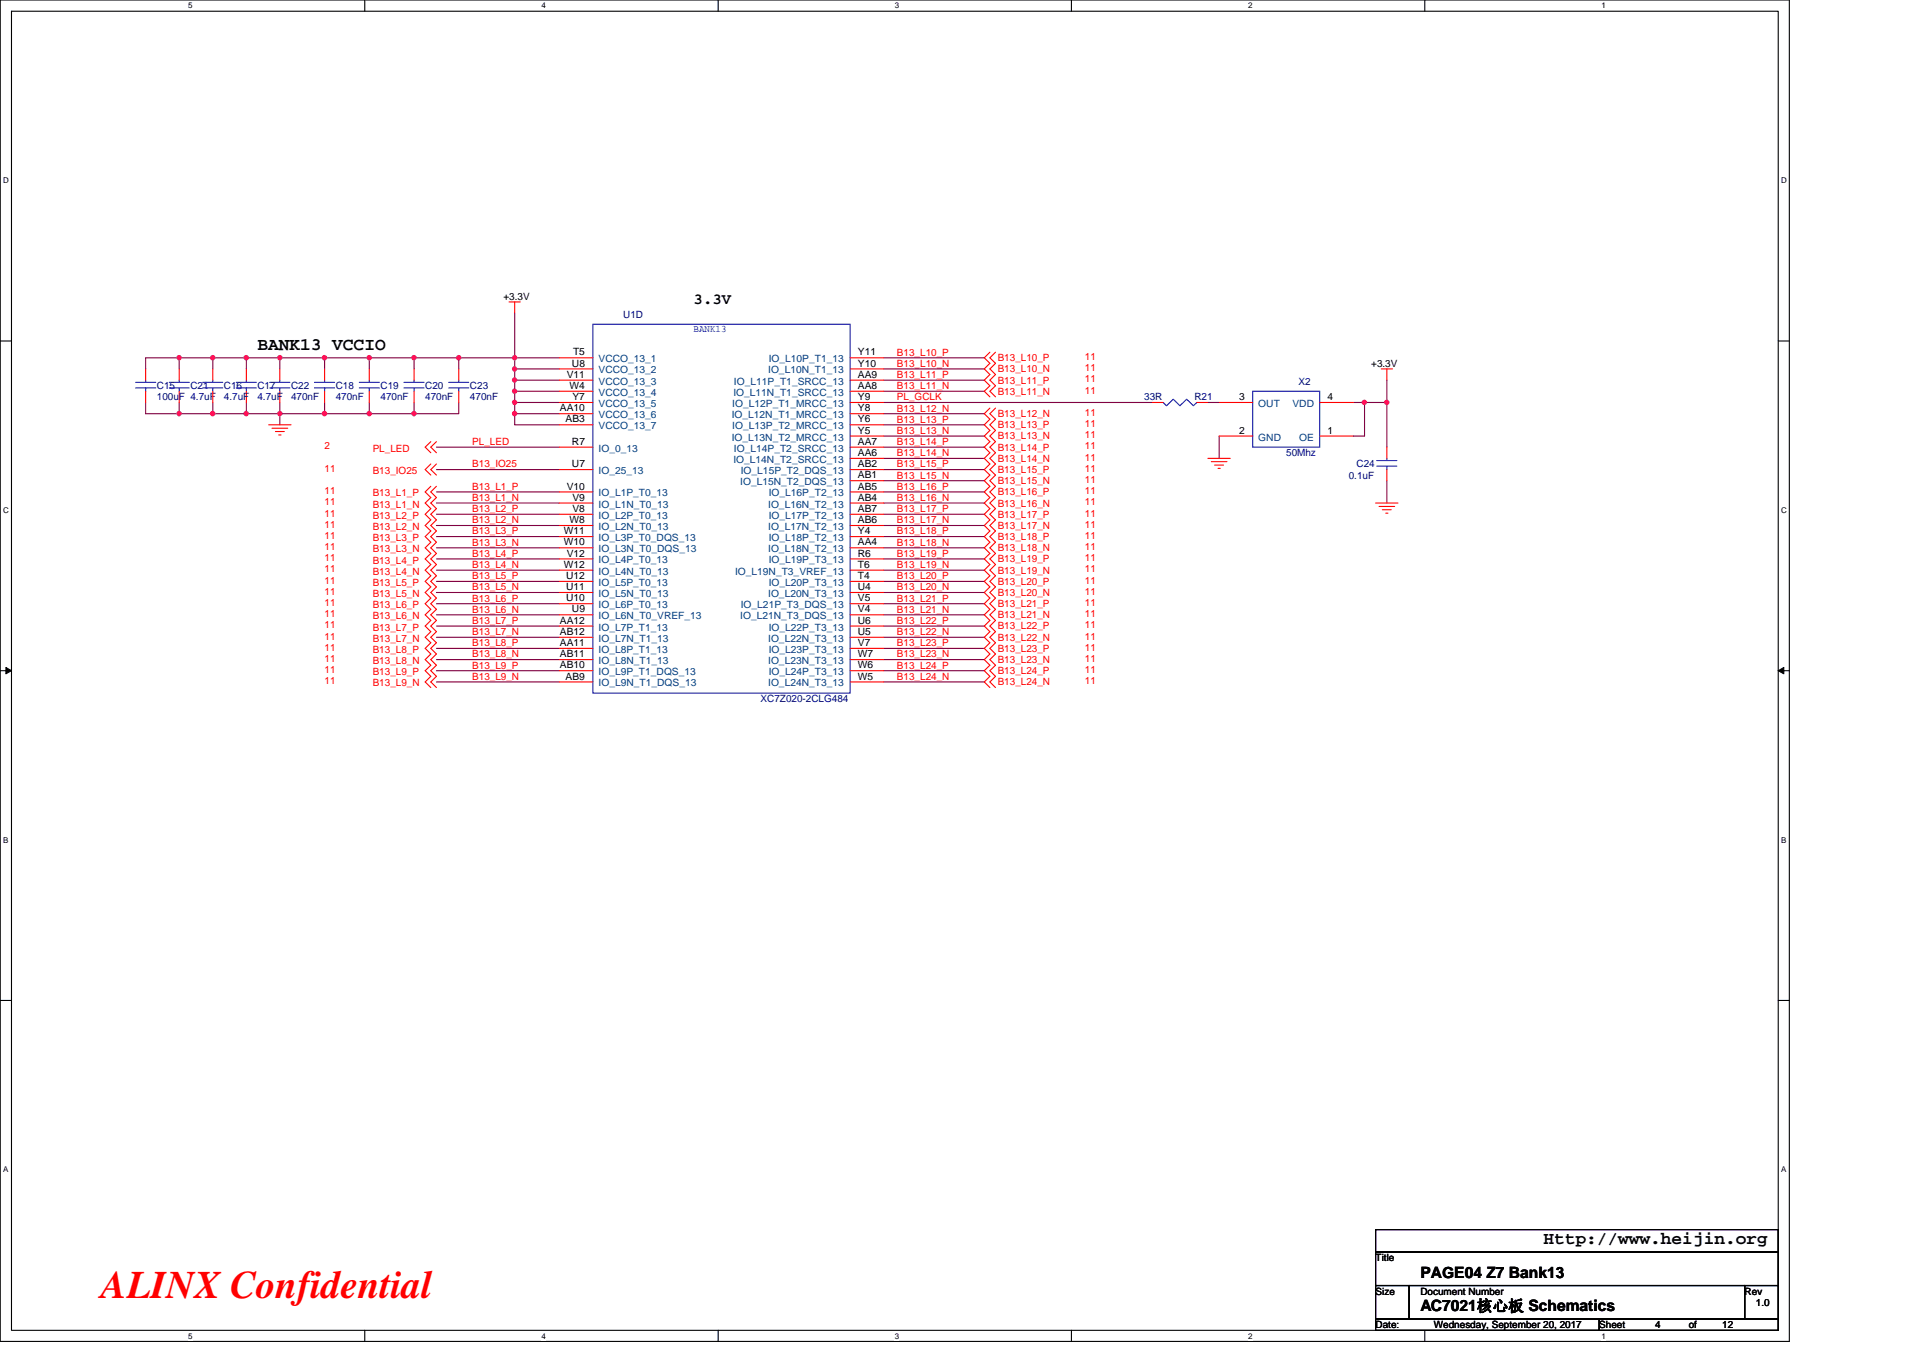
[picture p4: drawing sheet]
<svg xmlns="http://www.w3.org/2000/svg" width="297mm" height="210mm" viewBox="0 0 297 210" stroke-linecap="round" stroke-linejoin="round" font-family="sans-serif">
<path d="M0 0h276.4v207.3h-276.4zM1.8 1.7h272.9v203.8h-272.9z" fill="none" stroke="#000" stroke-width=".17"/>
<g fill="#fff">
<path d="M29.1 .2h.6v1.4h-.6z"/>
<path d="M29.1 205.7h.6v1.4h-.6z"/>
</g>
<path d="M56.3 0v1.7M56.3 205.5v1.8" fill="none" stroke="#000" stroke-width=".17"/>
<g fill="#fff">
<path d="M83.6 .2h.7v1.4h-.7z"/>
<path d="M83.6 205.7h.7v1.4h-.7z"/>
</g>
<path d="M110.9 0v1.7M110.9 205.5v1.8" fill="none" stroke="#000" stroke-width=".17"/>
<g fill="#fff">
<path d="M138.2 .2h.7v1.4h-.7z"/>
<path d="M138.2 205.7h.7v1.4h-.7z"/>
</g>
<path d="M165.5 0v1.7M165.5 205.5v1.8" fill="none" stroke="#000" stroke-width=".17"/>
<g fill="#fff">
<path d="M192.8 .2h.6v1.4h-.6z"/>
<path d="M192.8 205.7h.6v1.4h-.6z"/>
</g>
<path d="M220.1 0v1.7M220.1 205.5v1.8" fill="none" stroke="#000" stroke-width=".17"/>
<g fill="#fff">
<path d="M247.4 .2h.6v1.4h-.6z"/>
<path d="M247.4 205.7h.6v1.4h-.6z"/>
<path d="M.5 27.2h.8v1.4h-.8z"/>
<path d="M275.1 27.2h.9v1.4h-.9z"/>
<path d="M.5 78.1h.8v1.4h-.8z"/>
<path d="M275.1 78.1h.9v1.4h-.9z"/>
</g>
<path d="M0 52.7h1.8M274.7 52.7h1.7" fill="none" stroke="#000" stroke-width=".17"/>
<g fill="#fff">
<path d="M.5 129.1h.8v1.4h-.8z"/>
<path d="M275.1 129.1h.8v1.4h-.8z"/>
</g>
<path d="M0 103.6h1.8M274.7 103.6h1.7" fill="none" stroke="#000" stroke-width=".17"/>
<path d="M.9 103.1l.9 .5-.9 .5zM274.7 103.6l.8-.5v1z" fill="#000" stroke="#000" stroke-width=".15"/>
<g fill="#fff">
<path d="M.5 180h.8v1.4h-.8z"/>
<path d="M275.1 180h.8v1.4h-.8z"/>
</g>
<path d="M0 154.6h1.8M274.7 154.6h1.7M212.5 190h62.2v3.5h-62.2zM212.5 193.5h62.2v5.1h-62.2zM212.5 198.6h5.2v5.2h-5.2zM217.7 198.6h51.8v5.2h-51.8zM269.5 198.6h5.2v5.2h-5.2zM212.5 203.8h34.5v1.7h-34.5zM247 203.8h27.7v1.7h-27.7z" fill="none" stroke="#000" stroke-width=".17"/>
<g fill="none" stroke="#800040" stroke-width=".17">
<path d="M27.7 55.3h5.2v1.7M27.7 55.3v1.7M27.7 55.3h-5.2v1.7M32.9 55.3h5.2v1.7M38.1 55.3h5.1M43.2 55.3v1.7M43.2 55.3h6.9M50.1 55.3h6.9M50.1 55.3v1.7M57 55.3h7v1.7M57 55.3v1.7M64 55.3h6.9v1.7"/>
<path d="M70.9 55.3h8.6M79.5 57v1.7h6.9M79.5 57h6.9M79.5 55.3h6.9M79.5 58.7v1.8M79.5 55.3v1.7M79.5 48.4v6.9M136.5 55.3h15.5M136.5 57h15.5M136.5 58.7h15.5M214.2 58.7v3.5M22.5 62.2v1.7h5.2"/>
<path d="M27.7 62.2v1.7M32.9 62.2v1.7h-5.2M38.1 63.9h5.1M38.1 62.2v1.7h-5.2M43.2 63.9h6.9M43.2 63.9v1.7M43.2 62.2v1.7M50.1 63.9h6.9M50.1 62.2v1.7M57 62.2v1.7M64 62.2v1.7h-7M67.4 69.1h19"/>
<path d="M67.4 72.6h19M67.4 76h19M67.4 77.7h19M67.4 79.5h19M70.9 62.2v1.7h-6.9M79.5 63.9v1.7h6.9M79.5 62.2v1.7h6.9M79.5 62.2h6.9M79.5 60.5h6.9M79.5 60.5v1.7M136.5 62.2h41.4M136.5 60.5h15.5"/>
<path d="M136.5 63.9h15.5M136.5 65.6h15.5M136.5 67.4h15.5M136.5 69.1h15.5M136.5 70.8h15.5M136.5 72.6h15.5M136.5 74.3h15.5M136.5 76h15.5M136.5 77.7h15.5M136.5 79.5h15.5M186.6 62.2h1.7M188.3 67.4v3.4"/>
<path d="M209 62.2h1.8M210.8 62.2h3.4M210.8 62.2v5.2h-1.8M214.2 62.2v6.9M214.2 74.3v3.4M67.4 81.2h19M67.4 82.9h19M67.4 84.6h19M67.4 86.4h19M67.4 88.1h19M67.4 89.8h19M67.4 91.5h19"/>
<path d="M67.4 93.3h19M67.4 95h19M67.4 96.7h19M67.4 98.5h19M136.5 81.2h15.5M136.5 82.9h15.5M136.5 84.6h15.5M136.5 86.4h15.5M136.5 88.1h15.5M136.5 89.8h15.5M136.5 91.5h15.5M136.5 93.3h15.5"/>
<path d="M136.5 95h15.5M136.5 96.7h15.5M136.5 98.5h15.5M67.4 100.2h19M67.4 101.9h19M67.4 103.6h19M67.4 105.4h19M136.5 100.2h15.5M136.5 101.9h15.5M136.5 103.6h15.5M136.5 105.4h15.5"/>
</g>
<g fill="#f0f" stroke="#f0f" stroke-width=".17">
<circle cx="79.5" cy="63.9" r=".34"/>
<circle cx="79.5" cy="62.2" r=".33"/>
<circle cx="79.5" cy="60.4" r=".34"/>
<circle cx="79.5" cy="58.7" r=".34"/>
<circle cx="79.5" cy="57" r=".34"/>
<circle cx="79.5" cy="55.3" r=".34"/>
<circle cx="43.2" cy="63.9" r=".34"/>
<circle cx="70.8" cy="55.3" r=".34"/>
<circle cx="38" cy="63.9" r=".34"/>
<circle cx="50.1" cy="63.9" r=".34"/>
<circle cx="43.2" cy="55.3" r=".34"/>
<circle cx="38" cy="55.3" r=".34"/>
<circle cx="63.9" cy="55.3" r=".34"/>
<circle cx="57" cy="55.3" r=".34"/>
<circle cx="50.1" cy="55.3" r=".34"/>
<circle cx="57" cy="63.9" r=".34"/>
<circle cx="63.9" cy="63.9" r=".34"/>
<circle cx="32.8" cy="55.3" r=".34"/>
<circle cx="32.8" cy="63.9" r=".34"/>
<circle cx="27.7" cy="55.3" r=".34"/>
<circle cx="27.7" cy="63.9" r=".34"/>
<circle cx="210.8" cy="62.2" r=".33"/>
<circle cx="214.2" cy="62.2" r=".33"/>
</g>
<g fill="none" stroke="#f00" stroke-width=".17">
<path d="M22.5 57v1.7M27.7 57v1.7M32.9 57v1.7M38.1 57v1.7M43.2 57v1.7M50.1 57v1.7M57 57v1.7M64 57v1.7M70.9 57v1.7M78.6 46.7h1.8M79.5 46.7v1.7M86.4 55.3h5.2"/>
<path d="M86.4 57h5.2M86.4 58.7h5.2M131.3 55.3h5.2M131.3 57h5.2M131.3 58.7h5.2M152.9 54.4l-.9 .9 .9 .8-.9 .9 .9 .9-.9 .8 .9 .9-.9 .9 .9 .8M153.8 54.4l-.9 .9 .9 .8-.9 .9 .9 .9-.9 .8 .9 .9-.9 .9 .9 .8M213.4 57h1.7M214.2 57v1.7M22.5 60.5v1.7M27.7 60.5v1.7M32.9 60.5v1.7"/>
<path d="M38.1 60.5v1.7M41.5 65.6h3.5M42 66.2h2.4M42.5 66.7h1.4M43 67.2h.4M43.2 60.5v1.7M50.1 60.5v1.7M57 60.5v1.7M64 60.5v1.7M66.5 68.2l-.8 .9 .8 .9M66.5 71.7l-.8 .9 .8 .8M66.5 75.1l-.8 .9 .8 .9-.8 .8 .8 .9-.8 .9 .8 .8-.8 .9 .8 .8-.8 .9 .8 .9-.8 .8 .8 .9-.8 .9 .8 .8-.8 .9 .8 .9-.8 .8 .8 .9-.8 .8 .8 .9-.8 .9 .8 .8-.8 .9 .8 .9-.8 .8 .8 .9-.8 .9 .8 .8-.8 .9 .8 .8-.8 .9 .8 .9-.8 .8 .8 .9-.8 .9 .8 .8"/>
<path d="M67.4 68.2l-.9 .9 .9 .9M67.4 71.7l-.9 .9 .9 .8M67.4 75.1l-.9 .9 .9 .9-.9 .8 .9 .9-.9 .9 .9 .8-.9 .9 .9 .8-.9 .9 .9 .9-.9 .8 .9 .9-.9 .9 .9 .8-.9 .9 .9 .9-.9 .8 .9 .9-.9 .8 .9 .9-.9 .9 .9 .8-.9 .9 .9 .9-.9 .8 .9 .9-.9 .9 .9 .8-.9 .9 .9 .8-.9 .9 .9 .9-.9 .8 .9 .9-.9 .9 .9 .8M70.9 60.5v1.7M86.4 60.5h5.2M86.4 62.2h5.2M86.4 63.9h5.2M86.4 65.6h5.2M86.4 69.1h5.2M86.4 72.6h5.2M86.4 76h5.2M86.4 77.7h5.2"/>
<path d="M86.4 79.5h5.2M131.3 60.5h5.2M131.3 62.2h5.2M131.3 63.9h5.2M131.3 65.6h5.2M131.3 67.4h5.2M131.3 69.1h5.2M131.3 70.8h5.2M131.3 72.6h5.2M131.3 74.3h5.2M131.3 76h5.2M131.3 77.7h5.2"/>
<path d="M131.3 79.5h5.2M152.9 63.1l-.9 .8 .9 .9-.9 .8 .9 .9-.9 .9 .9 .8-.9 .9 .9 .9-.9 .8 .9 .9-.9 .9 .9 .8-.9 .9 .9 .8-.9 .9 .9 .9-.9 .8 .9 .9-.9 .9 .9 .8-.9 .9 .9 .8-.9 .9 .9 .9-.9 .8 .9 .9-.9 .9 .9 .8-.9 .9 .9 .9-.9 .8 .9 .9-.9 .8 .9 .9-.9 .9 .9 .8-.9 .9 .9 .9-.9 .8 .9 .9-.9 .9 .9 .8-.9 .9 .9 .8-.9 .9 .9 .9-.9 .8 .9 .9-.9 .9 .9 .8M153.8 63.1l-.9 .8 .9 .9-.9 .8 .9 .9-.9 .9 .9 .8-.9 .9 .9 .9-.9 .8 .9 .9-.9 .9 .9 .8-.9 .9 .9 .8-.9 .9 .9 .9-.9 .8 .9 .9-.9 .9 .9 .8-.9 .9 .9 .8-.9 .9 .9 .9-.9 .8 .9 .9-.9 .9 .9 .8-.9 .9 .9 .9-.9 .8 .9 .9-.9 .8 .9 .9-.9 .9 .9 .8-.9 .9 .9 .9-.9 .8 .9 .9-.9 .9 .9 .8-.9 .9 .9 .8-.9 .9 .9 .9-.9 .8 .9 .9-.9 .9 .9 .8M177.9 62.2h1.8M184.9 62.2h1.7M186.6 70.8h3.4M187.1 71.3h2.4M187.6 71.9h1.4M188.1 72.4h.4M188.3 67.4h5.2M188.3 62.2h5.2M203.9 67.4h5.1"/>
<path d="M203.9 62.2h5.1M212.5 77.7h3.4M213 78.3h2.4M213.5 78.8h1.4M214.1 79.3h.3M214.2 69.1v1.7M214.2 72.6v1.7M86.4 81.2h5.2M86.4 82.9h5.2M86.4 84.6h5.2M86.4 86.4h5.2M86.4 88.1h5.2"/>
<path d="M86.4 89.8h5.2M86.4 91.5h5.2M86.4 93.3h5.2M86.4 95h5.2M86.4 96.7h5.2M86.4 98.5h5.2M131.3 81.2h5.2M131.3 82.9h5.2M131.3 84.6h5.2M131.3 86.4h5.2M131.3 88.1h5.2M131.3 89.8h5.2"/>
<path d="M131.3 91.5h5.2M131.3 93.3h5.2M131.3 95h5.2M131.3 96.7h5.2M131.3 98.5h5.2M86.4 100.2h5.2M86.4 101.9h5.2M86.4 103.6h5.2M86.4 105.4h5.2M131.3 100.2h5.2M131.3 101.9h5.2M131.3 103.6h5.2"/>
<path d="M131.3 105.4h5.2"/>
</g>
<g fill="none" stroke="#00f" stroke-width=".17">
<path d="M21 59.9h3.1M21 59.1h3.1M22.5 58.7v.4M22.5 59.9v.6M26.1 59.9h3.1M26.1 59.1h3.1M27.7 58.7v.4M27.7 59.9v.6M31.3 59.9h3.1M31.3 59.1h3.1M32.9 58.7v.4M32.9 59.9v.6"/>
<path d="M36.5 59.9h3.1M36.5 59.1h3.1M38.1 58.7v.4M38.1 59.9v.6M41.7 59.9h3.1M41.7 59.1h3.1M43.2 58.7v.4M43.2 59.9v.6M48.6 59.9h3.1M48.6 59.1h3.1M50.1 58.7v.4M50.1 59.9v.6"/>
<path d="M55.5 59.9h3.1M55.5 59.1h3.1M57 58.7v.4M57 59.9v.6M62.4 59.9h3.1M62.4 59.1h3.1M64 58.7v.4M64 59.9v.6M69.3 59.9h3.1M69.3 59.1h3.1M70.9 58.7v.4M70.9 59.9v.6"/>
<path d="M91.6 50.1h39.7v57h-39.7zM179.7 62.2l.5 .5 1-1 1.1 1 1-1 1 1 .6-.5M193.5 60.5h10.4v8.6h-10.4zM212.7 72h3.1M212.7 71.2h3.1M214.2 70.8v.4M214.2 72v.6"/>
</g>
<text font-size="6" fill="#f00" x="15.6" y="200.6">ALINX Confidential</text>
<g font-size="2.8">
<text x="39.8" y="54.1">BANK13 VCCIO</text>
<text x="238.4" y="192.3">Http://www.heijin.org</text>
</g>
<g font-size="2.4">
<text x="107.1" y="46.9">3.3V</text>
<text x="219.4" y="197.4">PAGE04 Z7 Bank13</text>
<text x="219.4" y="202.6">AC7021核心板 Schematics</text>
</g>
<g font-size="1.5">
<text x="77.8" y="46.3">+3.3V</text>
<text x="87.5" y="58.4">V11</text>
<text x="88.3" y="56.6">U8</text>
<text x="88.5" y="54.9">T5</text>
<text x="132.5" y="58.4">AA9</text>
<text x="132.5" y="56.6">Y10</text>
<text x="132.5" y="54.9">Y11</text>
<text x="211.8" y="56.7">+3.3V</text>
<text x="86.5" y="63.6">AA10</text>
<text x="87.4" y="65.3">AB3</text>
<text x="88" y="60.1">W4</text>
<text x="88.4" y="61.8">Y7</text>
<text x="132.5" y="63.6">Y8</text>
<text x="132.5" y="61.8">Y9</text>
<text x="132.5" y="65.3">Y6</text>
<text x="132.5" y="60.1">AA8</text>
<text x="191.4" y="61.8">3</text>
<text x="205.1" y="61.8">4</text>
<text x="88.3" y="68.7">R7</text>
<text x="132.5" y="67">Y5</text>
<text x="132.5" y="68.7">AA7</text>
<text x="132.5" y="70.5">AA6</text>
<text x="191.4" y="67">2</text>
<text x="205.1" y="67">1</text>
<text x="87.5" y="75.6">V10</text>
<text x="88.3" y="72.2">U7</text>
<text x="88.4" y="77.4">V9</text>
<text x="132.5" y="77.4">AB4</text>
<text x="132.5" y="72.2">AB2</text>
<text x="132.5" y="73.9">AB1</text>
<text x="132.5" y="75.6">AB5</text>
<text x="87.1" y="82.6">W11</text>
<text x="88" y="80.8">W8</text>
<text x="88.4" y="79.1">V8</text>
<text x="132.5" y="80.8">AB6</text>
<text x="132.5" y="79.1">AB7</text>
<text x="132.5" y="82.6">Y4</text>
<text x="87.1" y="84.3">W10</text>
<text x="87.1" y="87.7">W12</text>
<text x="87.5" y="89.5">U12</text>
<text x="87.5" y="86">V12</text>
<text x="132.5" y="84.3">AA4</text>
<text x="132.5" y="87.7">T6</text>
<text x="132.5" y="86">R6</text>
<text x="132.5" y="89.5">T4</text>
<text x="87.5" y="91.2">U11</text>
<text x="87.5" y="92.9">U10</text>
<text x="88.3" y="94.6">U9</text>
<text x="132.5" y="91.2">U4</text>
<text x="132.5" y="92.9">V5</text>
<text x="132.5" y="94.6">V4</text>
<text x="86.5" y="96.4">AA12</text>
<text x="86.5" y="98.1">AB12</text>
<text x="86.5" y="99.8">AA11</text>
<text x="86.5" y="101.6">AB11</text>
<text x="132.5" y="98.1">U5</text>
<text x="132.5" y="101.6">W7</text>
<text x="132.5" y="96.4">U6</text>
<text x="132.5" y="99.8">V7</text>
<text x="86.5" y="103.3">AB10</text>
<text x="87.4" y="105">AB9</text>
<text x="132.5" y="105">W5</text>
<text x="132.5" y="103.3">W6</text>
<text x="212.5" y="194.9">Title</text>
<text x="212.5" y="200">Size</text>
<text x="219.4" y="200">Document Number</text>
<text x="269.5" y="200">Rev</text>
<text x="271.2" y="201.8">1.0</text>
<text x="212.5" y="205.2">Date:</text>
<text x="221.5" y="205.2">Wednesday, September 20, 2017</text>
<text x="247" y="205.2">Sheet</text>
<text x="255.7" y="205.2">4</text>
<text x="260.9" y="205.2">of</text>
<text x="266" y="205.2">12</text>
</g>
<g font-size="1.5" fill="#000080">
<text x="96.3" y="49.1">U1D</text>
<text x="200.6" y="59.4">X2</text>
<text x="24.2" y="60.1">C15</text>
<text x="24.2" y="61.8">100uF 4.7uF</text>
<text x="29.4" y="60.1">C21</text>
<text x="34.6" y="60.1">C16</text>
<text x="34.6" y="61.8">4.7uF</text>
<text x="39.8" y="60.1">C17</text>
<text x="39.8" y="61.8">4.7uF</text>
<text x="45" y="60.1">C22</text>
<text x="45" y="61.8">470nF</text>
<text x="51.9" y="60.1">C18</text>
<text x="51.9" y="61.8">470nF</text>
<text x="58.8" y="60.1">C19</text>
<text x="58.8" y="61.8">470nF</text>
<text x="65.7" y="60.1">C20</text>
<text x="65.7" y="61.8">470nF</text>
<text x="72.6" y="60.1">C23</text>
<text x="72.6" y="61.8">470nF</text>
<text x="176.7" y="61.8">33R</text>
<text x="184.5" y="61.8">R21</text>
<text x="198.7" y="70.5">50Mhz</text>
<text x="208.3" y="74">0.1uF</text>
<text x="209.5" y="72.2">C24</text>
<text x="117.5" y="108.5">XC7Z020-2CLG484</text>
</g>
<text font-size="1.5" fill="#00f" x="107.1" y="51.3">BANK13</text>
<g font-size="1.5" fill="#004080">
<text x="92.5" y="56">VCCO_13_1</text>
<text x="92.5" y="57.7">VCCO_13_2</text>
<text x="92.5" y="59.4">VCCO_13_3</text>
<text x="113.4" y="59.4">IO_L11P_T1_SRCC_13</text>
<text x="118.7" y="57.7">IO_L10N_T1_13</text>
<text x="118.7" y="56">IO_L10P_T1_13</text>
<text x="92.5" y="61.2">VCCO_13_4</text>
<text x="92.5" y="62.9">VCCO_13_5</text>
<text x="92.5" y="64.6">VCCO_13_6</text>
<text x="113" y="64.6">IO_L12N_T1_MRCC_13</text>
<text x="113.1" y="62.9">IO_L12P_T1_MRCC_13</text>
<text x="113.3" y="61.2">IO_L11N_T1_SRCC_13</text>
<text x="194.4" y="62.9">OUT</text>
<text x="199.6" y="62.9">VDD</text>
<text x="92.5" y="66.3">VCCO_13_7</text>
<text x="92.5" y="69.8">IO_0_13</text>
<text x="113" y="68.1">IO_L13N_T2_MRCC_13</text>
<text x="113.1" y="66.3">IO_L13P_T2_MRCC_13</text>
<text x="113.3" y="71.5">IO_L14N_T2_SRCC_13</text>
<text x="113.4" y="69.8">IO_L14P_T2_SRCC_13</text>
<text x="194.4" y="68.1">GND</text>
<text x="200.7" y="68.1">OE</text>
<text x="92.5" y="73.3">IO_25_13</text>
<text x="92.5" y="76.7">IO_L1P_T0_13</text>
<text x="114.3" y="75">IO_L15N_T2_DQS_13</text>
<text x="114.4" y="73.3">IO_L15P_T2_DQS_13</text>
<text x="118.7" y="76.7">IO_L16P_T2_13</text>
<text x="92.5" y="78.4">IO_L1N_T0_13</text>
<text x="92.5" y="80.2">IO_L2P_T0_13</text>
<text x="92.5" y="81.9">IO_L2N_T0_13</text>
<text x="92.5" y="83.6">IO_L3P_T0_DQS_13</text>
<text x="118.7" y="78.4">IO_L16N_T2_13</text>
<text x="118.7" y="81.9">IO_L17N_T2_13</text>
<text x="118.7" y="80.2">IO_L17P_T2_13</text>
<text x="118.7" y="83.6">IO_L18P_T2_13</text>
<text x="92.5" y="85.3">IO_L3N_T0_DQS_13</text>
<text x="92.5" y="87.1">IO_L4P_T0_13</text>
<text x="92.5" y="88.8">IO_L4N_T0_13</text>
<text x="113.5" y="88.8">IO_L19N_T3_VREF_13</text>
<text x="118.7" y="85.3">IO_L18N_T2_13</text>
<text x="118.7" y="87.1">IO_L19P_T3_13</text>
<text x="92.5" y="90.5">IO_L5P_T0_13</text>
<text x="92.5" y="92.2">IO_L5N_T0_13</text>
<text x="92.5" y="94">IO_L6P_T0_13</text>
<text x="92.5" y="95.7">IO_L6N_T0_VREF_13</text>
<text x="114.3" y="95.7">IO_L21N_T3_DQS_13</text>
<text x="114.4" y="94">IO_L21P_T3_DQS_13</text>
<text x="118.7" y="92.2">IO_L20N_T3_13</text>
<text x="118.7" y="90.5">IO_L20P_T3_13</text>
<text x="92.5" y="97.4">IO_L7P_T1_13</text>
<text x="92.5" y="99.2">IO_L7N_T1_13</text>
<text x="92.5" y="100.9">IO_L8P_T1_13</text>
<text x="118.7" y="99.2">IO_L22N_T3_13</text>
<text x="118.7" y="97.4">IO_L22P_T3_13</text>
<text x="118.7" y="100.9">IO_L23P_T3_13</text>
<text x="92.5" y="102.6">IO_L8N_T1_13</text>
<text x="92.5" y="104.3">IO_L9P_T1_DQS_13</text>
<text x="92.5" y="106.1">IO_L9N_T1_DQS_13</text>
<text x="118.7" y="102.6">IO_L23N_T3_13</text>
<text x="118.7" y="106.1">IO_L24N_T3_13</text>
<text x="118.7" y="104.3">IO_L24P_T3_13</text>
</g>
<g font-size="1.5" fill="#f00">
<text x="138.6" y="54.9">B13_L10_P</text>
<text x="138.6" y="56.7">B13_L10_N</text>
<text x="138.6" y="58.4">B13_L11_P</text>
<text x="154.1" y="55.8">B13_L10_P</text>
<text x="154.1" y="57.5">B13_L10_N</text>
<text x="154.1" y="59.3">B13_L11_P</text>
<text x="167.6" y="55.6">11</text>
<text x="167.6" y="57.4">11</text>
<text x="167.6" y="59.1">11</text>
<text x="138.6" y="60.1">B13_L11_N</text>
<text x="138.6" y="61.8">PL_GCLK</text>
<text x="138.6" y="63.6">B13_L12_N</text>
<text x="138.6" y="65.3">B13_L13_P</text>
<text x="154.1" y="61">B13_L11_N</text>
<text x="154.1" y="64.5">B13_L12_N</text>
<text x="167.6" y="60.8">11</text>
<text x="167.6" y="64.3">11</text>
<text x="167.6" y="66">11</text>
<text x="50.1" y="69.4">2</text>
<text x="57.6" y="69.8">PL_LED</text>
<text x="72.9" y="68.7">PL_LED</text>
<text x="138.6" y="67">B13_L13_N</text>
<text x="138.6" y="68.7">B13_L14_P</text>
<text x="138.6" y="70.5">B13_L14_N</text>
<text x="154.1" y="66.2">B13_L13_P</text>
<text x="154.1" y="67.9">B13_L13_N</text>
<text x="154.1" y="69.6">B13_L14_P</text>
<text x="154.1" y="71.4">B13_L14_N</text>
<text x="167.6" y="67.7">11</text>
<text x="167.6" y="69.4">11</text>
<text x="167.6" y="71.2">11</text>
<text x="50.1" y="72.9">11</text>
<text x="50.1" y="76.4">11</text>
<text x="57.6" y="73.3">B13_IO25</text>
<text x="57.6" y="76.7">B13_L1_P</text>
<text x="72.9" y="72.2">B13_IO25</text>
<text x="72.9" y="75.7">B13_L1_P</text>
<text x="72.9" y="77.4">B13_L1_N</text>
<text x="138.6" y="72.2">B13_L15_P</text>
<text x="138.6" y="73.9">B13_L15_N</text>
<text x="138.6" y="75.7">B13_L16_P</text>
<text x="138.6" y="77.4">B13_L16_N</text>
<text x="154.1" y="73.1">B13_L15_P</text>
<text x="154.1" y="74.8">B13_L15_N</text>
<text x="154.1" y="76.5">B13_L16_P</text>
<text x="167.6" y="72.9">11</text>
<text x="167.6" y="74.6">11</text>
<text x="167.6" y="76.4">11</text>
<text x="50.1" y="79.8">11</text>
<text x="50.1" y="81.6">11</text>
<text x="50.1" y="83.3">11</text>
<text x="50.1" y="78.1">11</text>
<text x="57.6" y="80.2">B13_L2_P</text>
<text x="57.6" y="81.9">B13_L2_N</text>
<text x="57.6" y="83.6">B13_L3_P</text>
<text x="57.6" y="78.4">B13_L1_N</text>
<text x="72.9" y="79.1">B13_L2_P</text>
<text x="72.9" y="80.9">B13_L2_N</text>
<text x="72.9" y="82.6">B13_L3_P</text>
<text x="138.6" y="79.1">B13_L17_P</text>
<text x="138.6" y="80.9">B13_L17_N</text>
<text x="138.6" y="82.6">B13_L18_P</text>
<text x="154.1" y="78.3">B13_L16_N</text>
<text x="154.1" y="80">B13_L17_P</text>
<text x="154.1" y="81.7">B13_L17_N</text>
<text x="154.1" y="83.4">B13_L18_P</text>
<text x="167.6" y="78.1">11</text>
<text x="167.6" y="79.8">11</text>
<text x="167.6" y="81.6">11</text>
<text x="167.6" y="83.3">11</text>
<text x="50.1" y="85">11</text>
<text x="50.1" y="86.7">11</text>
<text x="50.1" y="88.5">11</text>
<text x="57.6" y="85.3">B13_L3_N</text>
<text x="57.6" y="87.1">B13_L4_P</text>
<text x="57.6" y="88.8">B13_L4_N</text>
<text x="72.9" y="84.3">B13_L3_N</text>
<text x="72.9" y="86">B13_L4_P</text>
<text x="72.9" y="87.8">B13_L4_N</text>
<text x="72.9" y="89.5">B13_L5_P</text>
<text x="138.6" y="84.3">B13_L18_N</text>
<text x="138.6" y="86">B13_L19_P</text>
<text x="138.6" y="87.8">B13_L19_N</text>
<text x="138.6" y="89.5">B13_L20_P</text>
<text x="154.1" y="85.2">B13_L18_N</text>
<text x="154.1" y="86.9">B13_L19_P</text>
<text x="154.1" y="88.6">B13_L19_N</text>
<text x="167.6" y="85">11</text>
<text x="167.6" y="86.7">11</text>
<text x="167.6" y="88.5">11</text>
<text x="50.1" y="90.2">11</text>
<text x="50.1" y="91.9">11</text>
<text x="50.1" y="93.6">11</text>
<text x="50.1" y="95.4">11</text>
<text x="57.6" y="90.5">B13_L5_P</text>
<text x="57.6" y="92.3">B13_L5_N</text>
<text x="57.6" y="94">B13_L6_P</text>
<text x="57.6" y="95.7">B13_L6_N</text>
<text x="72.9" y="91.2">B13_L5_N</text>
<text x="72.9" y="92.9">B13_L6_P</text>
<text x="72.9" y="94.7">B13_L6_N</text>
<text x="138.6" y="91.2">B13_L20_N</text>
<text x="138.6" y="92.9">B13_L21_P</text>
<text x="138.6" y="94.7">B13_L21_N</text>
<text x="154.1" y="90.4">B13_L20_P</text>
<text x="154.1" y="92.1">B13_L20_N</text>
<text x="154.1" y="93.8">B13_L21_P</text>
<text x="154.1" y="95.5">B13_L21_N</text>
<text x="167.6" y="90.2">11</text>
<text x="167.6" y="91.9">11</text>
<text x="167.6" y="93.6">11</text>
<text x="167.6" y="95.4">11</text>
<text x="50.1" y="97.1">11</text>
<text x="50.1" y="98.8">11</text>
<text x="50.1" y="100.5">11</text>
<text x="57.6" y="97.4">B13_L7_P</text>
<text x="57.6" y="99.2">B13_L7_N</text>
<text x="57.6" y="100.9">B13_L8_P</text>
<text x="72.9" y="96.4">B13_L7_P</text>
<text x="72.9" y="98.1">B13_L7_N</text>
<text x="72.9" y="99.8">B13_L8_P</text>
<text x="72.9" y="101.6">B13_L8_N</text>
<text x="138.6" y="96.4">B13_L22_P</text>
<text x="138.6" y="98.1">B13_L22_N</text>
<text x="138.6" y="99.8">B13_L23_P</text>
<text x="138.6" y="101.6">B13_L23_N</text>
<text x="154.1" y="97.3">B13_L22_P</text>
<text x="154.1" y="99">B13_L22_N</text>
<text x="154.1" y="100.7">B13_L23_P</text>
<text x="167.6" y="97.1">11</text>
<text x="167.6" y="98.8">11</text>
<text x="167.6" y="100.5">11</text>
<text x="50.1" y="102.3">11</text>
<text x="50.1" y="104">11</text>
<text x="50.1" y="105.7">11</text>
<text x="57.6" y="102.6">B13_L8_N</text>
<text x="57.6" y="104.4">B13_L9_P</text>
<text x="57.6" y="106.1">B13_L9_N</text>
<text x="72.9" y="103.3">B13_L9_P</text>
<text x="72.9" y="105">B13_L9_N</text>
<text x="138.6" y="103.3">B13_L24_P</text>
<text x="138.6" y="105">B13_L24_N</text>
<text x="154.1" y="102.4">B13_L23_N</text>
<text x="154.1" y="104.2">B13_L24_P</text>
<text x="154.1" y="105.9">B13_L24_N</text>
<text x="167.6" y="102.3">11</text>
<text x="167.6" y="104">11</text>
<text x="167.6" y="105.7">11</text>
</g>
<g font-size="1.2">
<text x="29.1" y="1.3">5</text>
<text x="83.6" y="1.3">4</text>
<text x="138.2" y="1.3">3</text>
<text x="192.8" y="1.3">2</text>
<text x="247.4" y="1.3">1</text>
<text x=".5" y="28.3">D</text>
<text x="275.1" y="28.3">D</text>
<text x=".5" y="79.2">C</text>
<text x="275.1" y="79.2">C</text>
<text x=".5" y="130.2">B</text>
<text x="275.1" y="130.2">B</text>
<text x=".5" y="181.1">A</text>
<text x="275.1" y="181.1">A</text>
<text x="29.1" y="206.8">5</text>
<text x="83.6" y="206.8">4</text>
<text x="138.2" y="206.8">3</text>
<text x="192.8" y="206.8">2</text>
<text x="247.4" y="206.8">1</text>
</g>
</svg>
